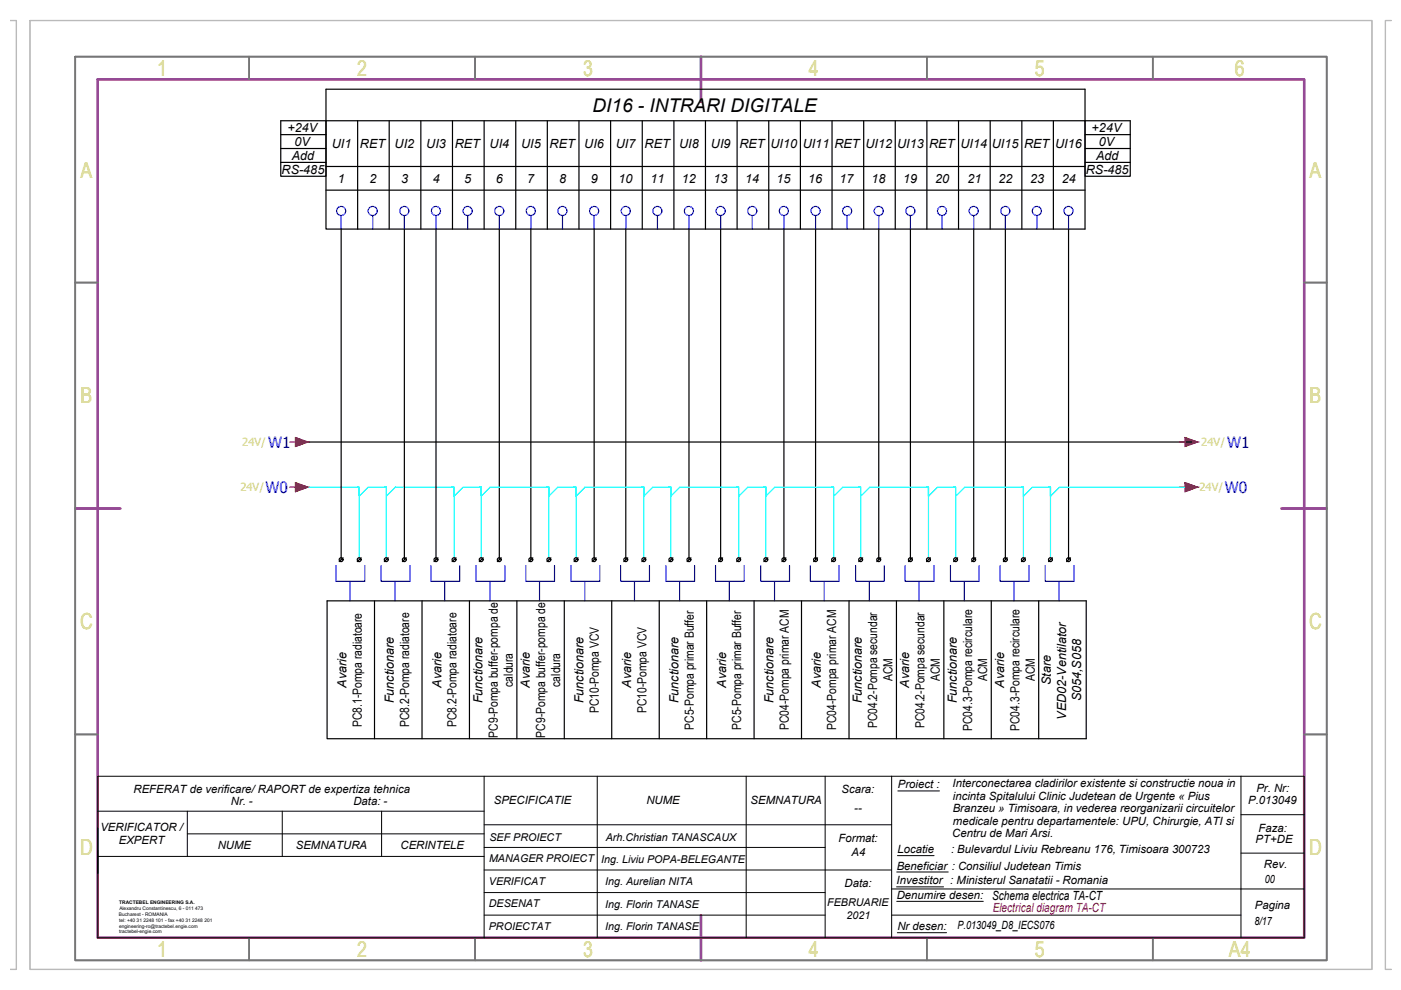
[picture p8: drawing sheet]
<svg xmlns="http://www.w3.org/2000/svg" width="297mm" height="210mm" viewBox="0 0 297 210" stroke-linecap="round" stroke-linejoin="round" font-family="sans-serif">
<!-- layer: CP_LINENORM -->
<path d="M2.1 4.4h1.4v201.1h-1.4M6.4 4.4h284.5v201.1h-284.5zM295 4.4h-1.3v201.1h1.3" fill="none" stroke="#bababa" stroke-width=".25"/>
<!-- layer: CP_FRAME -->
<path d="M20.7 16.8h255.8v182h-255.8zM148.6 12v9.6M15.9 107.8h9.6M271.7 107.8h9.6M148.6 194v9.6" fill="none" stroke="#954a95" stroke-width=".51"/>
<!-- layer: CP_FRREF -->
<g fill="none" stroke="#767676" stroke-width=".36">
<path d="M15.9 12h265.4v191.6h-265.4zM52.8 12v4.8M100.7 12v4.8M196.5 12v4.8M244.4 12v4.8M15.9 59.9h4.8M276.5 59.9h4.8M15.9 155.7h4.8M276.5 155.7h4.8M52.8 198.8v4.8M100.7 198.8v4.8M196.5 198.8v4.8"/>
<path d="M244.4 198.8v4.8"/>
</g>
<!-- layer: EPLAN311 -->
<g fill="#f00" stroke="#f00" stroke-width=".21">
<path d="M62.6 92.8l2.7 .9h-2.7zM62.6 93.7v1l2.7-1z"/>
<path d="M62.6 102.3l2.7 1h-2.7zM62.6 103.3v1l2.7-1z"/>
<path d="M251.3 92.8l2.6 .9h-2.6zM251.3 93.7v1l2.6-1z"/>
<path d="M251.3 102.3l2.6 1h-2.6zM251.3 103.3v1l2.6-1z"/>
</g>
<g fill="none" stroke="#0ff" stroke-width=".25">
<path d="M65.3 103.3h10.7M75.7 103.3h.5v1.9l1.9-1.9h3.8v15.4M76.2 103.3v15.4M81.4 103.3h.5v1.9l1.9-1.9h12.5v15.4M95.8 103.3h.5v1.9l1.9-1.9h3.8v15.4M101.5 103.3h.5v1.9l1.9-1.9h12.5v1.9l1.9-1.9h3.8v15.4M115.9 103.3h.5v15.4M121.7 103.3h.4v1.9l2-1.9h12.4v1.9l1.9-1.9h3.8v15.4M136 103.3h.5v15.4M141.8 103.3h.4v1.9l2-1.9h12.4v1.9l1.9-1.9h3.9v15.4M156.2 103.3h.4v15.4M161.9 103.3h.5v1.9l1.9-1.9h12.4v1.9l2-1.9h3.8v15.4"/>
<path d="M176.3 103.3h.4v15.4M182 103.3h.5v1.9l1.9-1.9h12.5v1.9l1.9-1.9h3.8v15.4M196.4 103.3h.5v15.4M202.1 103.3h.5v1.9l1.9-1.9h12.5v1.9l1.9-1.9h3.8v15.4M216.5 103.3h.5v15.4M222.2 103.3h.5v1.9l1.9-1.9h26.7"/>
</g>
<!-- layer: 0 -->
<g fill="none" stroke="#000" stroke-width=".25">
<path d="M69.1 18.9h160.9v29.7h-160.9zM59.5 28.5h9.6M59.5 31.5h9.6M59.5 34.4h9.6M69.1 25.6v11.8h-9.6v-11.8h180.1v11.8h-9.6v-11.8M69.1 35.3h160.9M75.8 25.6v23M82.5 25.6v23M89.2 25.6v23M95.9 25.6v23M102.6 25.6v23M109.4 25.6v23"/>
<path d="M116 25.6v23M122.8 25.6v23M129.5 25.6v23M136.2 25.6v23M142.9 25.6v23M149.6 25.6v23M156.3 25.6v23M163 25.6v23M169.7 25.6v23M176.4 25.6v23M183.1 25.6v23M189.8 25.6v23"/>
<path d="M196.5 25.6v23M203.2 25.6v23M209.9 25.6v23M216.6 25.6v23M223.3 25.6v23M230 28.5h9.6M230 31.5h9.6M230 34.4h9.6M69.1 40.3h160.9M72.3 48.6v70.1M85.7 48.6v70.1M92.4 48.6v70.1"/>
<path d="M105.9 48.6v70.1M112.6 48.6v70.1M126 48.6v70.1M132.7 48.6v70.1M146.1 48.6v70.1M152.8 48.6v70.1M166.2 48.6v70.1M172.9 48.6v70.1M186.3 48.6v70.1M193 48.6v70.1M206.4 48.6v70.1M213.2 48.6v70.1"/>
<path d="M226.6 48.6v70.1M65.3 93.7h187.4M72.8 118.3l-.9 .8M76.6 118.3l-.9 .8M82.3 118.3l-.8 .8M86.2 118.3l-.9 .8M92.9 118.3l-.9 .8M96.7 118.3l-.9 .8M102.5 118.3l-.9 .8M106.3 118.3l-.9 .8M113 118.3l-.9 .8M116.8 118.3l-.8 .8"/>
<path d="M122.6 118.3l-.9 .8M126.4 118.3l-.9 .8M133.1 118.3l-.8 .8M136.9 118.3l-.8 .8M142.7 118.3l-.9 .8M146.5 118.3l-.8 .8M153.2 118.3l-.8 .8M157 118.3l-.8 .8M162.8 118.3l-.8 .8M166.6 118.3l-.8 .8M173.3 118.3l-.8 .8M177.2 118.3l-.9 .8"/>
<path d="M182.9 118.3l-.8 .8M186.7 118.3l-.8 .8M193.4 118.3l-.8 .8M197.3 118.3l-.9 .8M203 118.3l-.8 .8M206.9 118.3l-.9 .8M213.6 118.3l-.9 .8M217.4 118.3l-.8 .8M223.1 118.3l-.8 .8M227 118.3l-.9 .8"/>
<circle cx="72.3" cy="118.7" r=".41"/>
<circle cx="76.2" cy="118.7" r=".41"/>
<circle cx="81.9" cy="118.7" r=".41"/>
<circle cx="85.7" cy="118.7" r=".41"/>
<circle cx="92.4" cy="118.7" r=".41"/>
<circle cx="96.3" cy="118.7" r=".41"/>
<circle cx="102" cy="118.7" r=".41"/>
<circle cx="105.9" cy="118.7" r=".41"/>
<circle cx="112.5" cy="118.7" r=".41"/>
<circle cx="116.4" cy="118.7" r=".41"/>
<circle cx="122.1" cy="118.7" r=".41"/>
<circle cx="126" cy="118.7" r=".41"/>
<circle cx="132.7" cy="118.7" r=".41"/>
<circle cx="136.5" cy="118.7" r=".41"/>
<circle cx="142.2" cy="118.7" r=".41"/>
<circle cx="146.1" cy="118.7" r=".41"/>
<circle cx="152.8" cy="118.7" r=".41"/>
<circle cx="156.6" cy="118.7" r=".41"/>
<circle cx="162.4" cy="118.7" r=".41"/>
<circle cx="166.2" cy="118.7" r=".41"/>
<circle cx="172.9" cy="118.7" r=".41"/>
<circle cx="176.7" cy="118.7" r=".41"/>
<circle cx="182.5" cy="118.7" r=".41"/>
<circle cx="186.3" cy="118.7" r=".41"/>
<circle cx="193" cy="118.7" r=".41"/>
<circle cx="196.8" cy="118.7" r=".41"/>
<circle cx="202.6" cy="118.7" r=".41"/>
<circle cx="206.4" cy="118.7" r=".41"/>
<circle cx="213.1" cy="118.7" r=".41"/>
<circle cx="217" cy="118.7" r=".41"/>
<circle cx="222.7" cy="118.7" r=".41"/>
<circle cx="226.5" cy="118.7" r=".41"/>
</g>
<!-- layer: EPLAN311 -->
<path d="M61.4 93.7h1.2M62.6 92.8l2.7 .9-2.7 1zM250 93.7h1.3M251.3 92.8l2.6 .9-2.6 1zM61.4 103.3h1.2M62.6 102.3l2.7 1-2.7 1zM250 103.3h1.3M251.3 102.3l2.6 1-2.6 1z" fill="none" stroke="#f00" stroke-width=".25"/>
<!-- layer: 0 -->
<g fill="none" stroke="#00f" stroke-width=".25">
<path d="M71.2 119.9v3.4h6.1v-3.4M80.8 119.9v3.4h6.1v-3.4M91.3 119.9v3.4h6.2v-3.4M100.9 119.9v3.4h6.1v-3.4M111.5 119.9v3.4h6.1v-3.4M121 119.9v3.4h6.2v-3.4M131.6 119.9v3.4h6.1v-3.4M141.2 119.9v3.4h6.1v-3.4M151.7 119.9v3.4h6.1v-3.4M161.3 119.9v3.4h6.1v-3.4M171.8 119.9v3.4h6.1v-3.4M181.4 119.9v3.4h6.1v-3.4"/>
<path d="M191.9 119.9v3.4h6.1v-3.4M201.5 119.9v3.4h6.1v-3.4M212.1 119.9v3.4h6.1v-3.4M221.6 119.9v3.4h6.1v-3.4M74.2 123.3v4.1M83.7 123.3v4.1M94.3 123.3v4.1M103.9 123.3v4.1M114.4 123.3v4.1M124 123.3v4.1M134.5 123.3v4.1M144.1 123.3v4.1"/>
<path d="M154.6 123.3v4.1M164.2 123.3v4.1M174.8 123.3v4.1M184.3 123.3v4.1M194.9 123.3v4.1M204.5 123.3v4.1M215 123.3v4.1M224.6 123.3v4.1"/>
</g>
<!-- layer: EPLAN302 -->
<g fill="none" stroke="#00f" stroke-width=".25">
<path d="M72.3 45.7v2.9M79 45.7v2.9M85.7 45.7v2.9M92.4 45.7v2.9M99.2 45.7v2.9M105.9 45.7v2.9M112.6 45.7v2.9M119.3 45.7v2.9M126 45.7v2.9M132.7 45.7v2.9M139.4 45.7v2.9M146.1 45.7v2.9"/>
<path d="M152.8 45.7v2.9M159.5 45.7v2.9M166.2 45.7v2.9M172.9 45.7v2.9M179.6 45.7v2.9M186.3 45.7v2.9M193 45.7v2.9M199.7 45.7v2.9M206.4 45.7v2.9M213.2 45.7v2.9M219.8 45.7v2.9M226.6 45.7v2.9"/>
<circle cx="72.3" cy="44.7" r=".96"/>
<circle cx="79" cy="44.7" r=".96"/>
<circle cx="85.7" cy="44.7" r=".96"/>
<circle cx="92.4" cy="44.7" r=".96"/>
<circle cx="99.1" cy="44.7" r=".96"/>
<circle cx="105.9" cy="44.7" r=".96"/>
<circle cx="112.5" cy="44.7" r=".96"/>
<circle cx="119.2" cy="44.7" r=".96"/>
<circle cx="126" cy="44.7" r=".96"/>
<circle cx="132.7" cy="44.7" r=".96"/>
<circle cx="139.4" cy="44.7" r=".96"/>
<circle cx="146.1" cy="44.7" r=".96"/>
<circle cx="152.8" cy="44.7" r=".96"/>
<circle cx="159.5" cy="44.7" r=".96"/>
<circle cx="166.2" cy="44.7" r=".96"/>
<circle cx="172.9" cy="44.7" r=".96"/>
<circle cx="179.6" cy="44.7" r=".96"/>
<circle cx="186.3" cy="44.7" r=".96"/>
<circle cx="193" cy="44.7" r=".96"/>
<circle cx="199.7" cy="44.7" r=".96"/>
<circle cx="206.4" cy="44.7" r=".96"/>
<circle cx="213.1" cy="44.7" r=".96"/>
<circle cx="219.8" cy="44.7" r=".96"/>
<circle cx="226.5" cy="44.7" r=".96"/>
</g>
<!-- layer: E-RevizieVP -->
<g fill="none" stroke="#000" stroke-width=".25">
<path d="M69.3 127.4h161v29.2h-161zM79.4 127.4v29.2M89.5 127.4v29.2M99.5 127.4v29.2M109.6 127.4v29.2M119.6 127.4v29.2M129.7 127.4v29.2M139.8 127.4v29.2M149.8 127.4v29.2M159.9 127.4v29.2M169.9 127.4v29.2M180 127.4v29.2"/>
<path d="M190.1 127.4v29.2M200.1 127.4v29.2M210.2 127.4v29.2M220.2 127.4v29.2"/>
</g>
<!-- layer: c_cartus text -->
<g fill="none" stroke="#000" stroke-width=".21">
<path d="M20.7 175.6v9.6M20.7 172h81.9M39.7 172v9.6M39.7 176.8h62.9M59.8 172v9.6M80.9 172v9.6M102.6 174.9h86.4M102.6 179.7h72.3M102.6 164.6v34.2M126.6 164.6v34.2M158.2 164.6v34.2M174.9 164.6v34.2"/>
<path d="M189 164.6v34.2M190.4 167.7h8.8M263.1 164.6v34.2M263.1 172.7h13.4M276.5 164.6h-255.8v34.2h255.8M20.7 181.6h81.9M102.6 184.5h86.4M102.6 189.2h72.3M102.6 194h72.3M189 188.5h87.5M189 194h74.1M190.1 188h10"/>
<path d="M190.1 184.9h10.9M190.1 191.1h18.4M190.3 197.8h10.4M190.3 181.4h7.7M263.1 180.9h13.4"/>
</g>
<!-- layer: a_has_UPU -->
<path d="M276.5 164.6v34.2" fill="none" stroke="#000" stroke-width=".21"/>
<g font-size="4.7" fill="#dddd6e">
<text x="33.3" y="16.1">1</text>
<text x="75.7" y="16.1">2</text>
<text x="123.6" y="16.1">3</text>
<text x="171.5" y="16.1">4</text>
<text x="219.4" y="16">5</text>
<text x="261.8" y="16.1">6</text>
<text x="17.1" y="37.6">A</text>
<text x="277.7" y="37.6">A</text>
<text x="17.1" y="85.5">B</text>
<text x="277.7" y="85.5">B</text>
<text x="17" y="133.4">C</text>
<text x="277.5" y="133.4">C</text>
<text x="17" y="181.3">D</text>
<text x="277.5" y="181.3">D</text>
<text x="33.3" y="202.9">1</text>
<text x="75.7" y="202.9">2</text>
<text x="123.6" y="202.9">3</text>
<text x="171.5" y="202.9">4</text>
<text x="219.4" y="202.9">5</text>
<text x="260.6" y="202.9">A4</text>
</g>
<text font-size="4" x="125.7" y="23.7">DI16 - INTRARI DIGITALE</text>
<g font-size="3.3" fill="#00f">
<text x="56.9" y="94.9">W1</text>
<text x="260.2" y="94.9">W1</text>
<text x="56.3" y="104.5">W0</text>
<text x="259.7" y="104.5">W0</text>
</g>
<g font-size="2.7">
<text x="60.9" y="28">+24V</text>
<text x="231.4" y="28">+24V</text>
<text x="61.9" y="33.9">Add</text>
<text x="62.5" y="31">0V</text>
<text x="70.4" y="31.4">UI1</text>
<text x="76.3" y="31.4">RET</text>
<text x="83.7" y="31.4">UI2</text>
<text x="90.4" y="31.4">UI3</text>
<text x="96.4" y="31.4">RET</text>
<text x="103.8" y="31.4">UI4</text>
<text x="110.5" y="31.4">UI5</text>
<text x="116.5" y="31.4">RET</text>
<text x="123.9" y="31.4">UI6</text>
<text x="130.6" y="31.4">UI7</text>
<text x="136.7" y="31.4">RET</text>
<text x="144" y="31.4">UI8</text>
<text x="150.7" y="31.4">UI9</text>
<text x="156.8" y="31.4">RET</text>
<text x="163.4" y="31.4">UI10</text>
<text x="170.2" y="31.4">UI11</text>
<text x="176.9" y="31.4">RET</text>
<text x="183.5" y="31.4">UI12</text>
<text x="190.2" y="31.4">UI13</text>
<text x="197" y="31.4">RET</text>
<text x="203.7" y="31.4">UI14</text>
<text x="210.3" y="31.4">UI15</text>
<text x="217.1" y="31.4">RET</text>
<text x="223.7" y="31.4">UI16</text>
<text x="232.4" y="33.9">Add</text>
<text x="233" y="31">0V</text>
<text x="59.7" y="36.8">RS-485</text>
<text x="71.6" y="38.8">1</text>
<text x="78.3" y="38.8">2</text>
<text x="85.1" y="38.7">3</text>
<text x="91.8" y="38.7">4</text>
<text x="98.4" y="38.7">5</text>
<text x="105.1" y="38.7">6</text>
<text x="111.7" y="38.7">7</text>
<text x="118.5" y="38.7">8</text>
<text x="125.3" y="38.7">9</text>
<text x="131.1" y="38.7">10</text>
<text x="137.9" y="38.8">11</text>
<text x="144.5" y="38.8">12</text>
<text x="151.2" y="38.7">13</text>
<text x="158" y="38.8">14</text>
<text x="164.6" y="38.7">15</text>
<text x="171.4" y="38.7">16</text>
<text x="178" y="38.8">17</text>
<text x="184.8" y="38.7">18</text>
<text x="191.5" y="38.7">19</text>
<text x="198.3" y="38.7">20</text>
<text x="205.1" y="38.8">21</text>
<text x="211.7" y="38.8">22</text>
<text x="218.4" y="38.7">23</text>
<text x="225.2" y="38.8">24</text>
<text x="230.2" y="36.8">RS-485</text>
<text x="73.5" y="145.8" transform="rotate(-90 73.5 145.8)">Avarie</text>
<text x="83.5" y="149.1" transform="rotate(-90 83.5 149.1)">Functionare</text>
<text x="93.6" y="145.8" transform="rotate(-90 93.6 145.8)">Avarie</text>
<text x="102.3" y="149.1" transform="rotate(-90 102.3 149.1)">Functionare</text>
<text x="108.7" y="145.6" transform="rotate(-90 108.7 145.6)">caldura</text>
<text x="112.4" y="145.8" transform="rotate(-90 112.4 145.8)">Avarie</text>
<text x="118.8" y="145.6" transform="rotate(-90 118.8 145.6)">caldura</text>
<text x="123.7" y="149.1" transform="rotate(-90 123.7 149.1)">Functionare</text>
<text x="133.8" y="145.8" transform="rotate(-90 133.8 145.8)">Avarie</text>
<text x="143.9" y="149.1" transform="rotate(-90 143.9 149.1)">Functionare</text>
<text x="153.9" y="145.8" transform="rotate(-90 153.9 145.8)">Avarie</text>
<text x="164" y="149.1" transform="rotate(-90 164 149.1)">Functionare</text>
<text x="174" y="145.8" transform="rotate(-90 174 145.8)">Avarie</text>
<text x="182.7" y="149.1" transform="rotate(-90 182.7 149.1)">Functionare</text>
<text x="189.2" y="144.4" transform="rotate(-90 189.2 144.4)">ACM</text>
<text x="192.8" y="145.8" transform="rotate(-90 192.8 145.8)">Avarie</text>
<text x="199.2" y="144.4" transform="rotate(-90 199.2 144.4)">ACM</text>
<text x="202.9" y="149.1" transform="rotate(-90 202.9 149.1)">Functionare</text>
<text x="209.3" y="144.4" transform="rotate(-90 209.3 144.4)">ACM</text>
<text x="212.9" y="145.8" transform="rotate(-90 212.9 145.8)">Avarie</text>
<text x="219.4" y="144.4" transform="rotate(-90 219.4 144.4)">ACM</text>
<text x="222.8" y="145.3" transform="rotate(-90 222.8 145.3)">Stare</text>
<text x="229.3" y="148.7" transform="rotate(-90 229.3 148.7)">S054,S058</text>
<text x="76.7" y="154.2" transform="rotate(-90 76.7 154.2)">PC8.1-Pompa radiatoare</text>
<text x="86.7" y="154.2" transform="rotate(-90 86.7 154.2)">PC8.2-Pompa radiatoare</text>
<text x="96.8" y="154.2" transform="rotate(-90 96.8 154.2)">PC8.2-Pompa radiatoare</text>
<text x="127" y="151.2" transform="rotate(-90 127 151.2)">PC10-Pompa VCV</text>
<text x="137" y="151.2" transform="rotate(-90 137 151.2)">PC10-Pompa VCV</text>
<text x="147.1" y="154.7" transform="rotate(-90 147.1 154.7)">PC5-Pompa primar Buffer</text>
<text x="157.1" y="154.7" transform="rotate(-90 157.1 154.7)">PC5-Pompa primar Buffer</text>
<text x="167.2" y="154.8" transform="rotate(-90 167.2 154.8)">PC04-Pompa primar ACM</text>
<text x="177.3" y="154.8" transform="rotate(-90 177.3 154.8)">PC04-Pompa primar ACM</text>
<text x="186" y="154.4" transform="rotate(-90 186 154.4)">PC04.2-Pompa secundar</text>
<text x="196" y="154.4" transform="rotate(-90 196 154.4)">PC04.2-Pompa secundar</text>
<text x="206.1" y="155" transform="rotate(-90 206.1 155)">PC04.3-Pompa recirculare</text>
<text x="216.1" y="155" transform="rotate(-90 216.1 155)">PC04.3-Pompa recirculare</text>
<text x="226" y="152.6" transform="rotate(-90 226 152.6)">VED02-Ventilator</text>
<text x="105.5" y="156.4" transform="rotate(-90 105.5 156.4)">PC9-Pompa buffer-pompa de</text>
<text x="115.6" y="156.4" transform="rotate(-90 115.6 156.4)">PC9-Pompa buffer-pompa de</text>
<text x="210.4" y="190.8">Schema electrica TA-CT</text>
</g>
<text font-size="2.7" fill="#f00" x="210.5" y="193.3">Electrical diagram TA-CT</text>
<g font-size="2.4" fill="#a5dd6e">
<text x="51.4" y="94.6">24V/</text>
<text x="254.7" y="94.6">24V/</text>
<text x="51" y="104.2">24V/</text>
<text x="254.3" y="104.2">24V/</text>
</g>
<g font-size="2.4">
<text x="190.4" y="167.2">Proiect :</text>
<text x="202" y="166.9">Interconectarea cladirilor existente si constructie noua in</text>
<text x="266.4" y="167.8">Pr. Nr:</text>
<text x="28.3" y="168.1">REFERAT de verificare/ RAPORT de expertiza tehnica</text>
<text x="49" y="170.7">Nr. -</text>
<text x="74.9" y="170.7">Data: -</text>
<text x="104.7" y="170.4">SPECIFICATIE</text>
<text x="137" y="170.4">NUME</text>
<text x="159.1" y="170.4">SEMNATURA</text>
<text x="178.4" y="168.2">Scara:</text>
<text x="181.1" y="172.1">--</text>
<text x="202" y="172.2">Branzeu » Timisoara, in vederea reorganizarii circuitelor</text>
<text x="202" y="169.6">incinta Spitalului Clinic Judetean de Urgente « Pius</text>
<text x="264.7" y="170.5">P.013049</text>
<text x="21.3" y="176.3">VERIFICATOR /</text>
<text x="25.2" y="178.9">EXPERT</text>
<text x="177.8" y="178.5">Format:</text>
<text x="201.9" y="177.6">Centru de Mari Arsi.</text>
<text x="202" y="174.9">medicale pentru departamentele: UPU, Chirurgie, ATI si</text>
<text x="266.2" y="178.7">PT+DE</text>
<text x="266.8" y="176.5">Faza:</text>
<text x="46.2" y="180">NUME</text>
<text x="62.7" y="180">SEMNATURA</text>
<text x="84.9" y="180">CERINTELE</text>
<text x="180.5" y="181.5">A4</text>
<text x="190.1" y="184.4">Beneficiar : Consiliul Judetean Timis</text>
<text x="190.3" y="180.9">Locatie</text>
<text x="201.6" y="180.9">: Bulevardul Liviu Rebreanu 176, Timisoara 300723</text>
<text x="268" y="184.1">Rev.</text>
<text x="179.1" y="188.1">Data:</text>
<text x="190.1" y="187.5">Investitor : Ministerul Sanatatii - Romania</text>
<text x="190.1" y="190.6">Denumire desen:</text>
<text x="268.1" y="187.1">00</text>
<text x="190.3" y="197.2">Nr desen:</text>
<text x="203" y="196.9">P.013049_D8_IECS076</text>
<text x="265.9" y="196.1">8/17</text>
<text x="266.1" y="192.7">Pagina</text>
</g>
<g font-size="2.3">
<text x="103.8" y="178.3">SEF PROIECT</text>
<text x="128.4" y="178.3">Arh.Christian TANASCAUX</text>
<text x="103.7" y="182.9">MANAGER PROIECT</text>
<text x="127.5" y="182.9">Ing. Liviu POPA-BELEGANTE</text>
<text x="103.7" y="187.6">VERIFICAT</text>
<text x="128.3" y="187.6">Ing. Aurelian NITA</text>
<text x="103.6" y="192.4">DESENAT</text>
<text x="103.6" y="197.2">PROIECTAT</text>
<text x="128.3" y="192.4">Ing. Florin TANASE</text>
<text x="128.3" y="197.2">Ing. Florin TANASE</text>
<text x="175.4" y="192.1">FEBRUARIE</text>
<text x="179.5" y="194.8">2021</text>
</g>
<g font-size="1">
<text x="25.3" y="191.6">TRACTEBEL ENGINEERING S.A.</text>
<text x="25.2" y="194.2">Bucharest - ROMANIA</text>
<text x="25.3" y="196.7">engineering-ro@tractebel.engie.com</text>
<text x="25.3" y="195.4">tel: +40 31 2248 101 - fax +40 31 2248 201</text>
<text x="25.3" y="197.9">tractebel-engie.com</text>
<text x="25.3" y="192.9">Alexandru Constantinescu, 6 - 011 473</text>
</g>
</svg>
